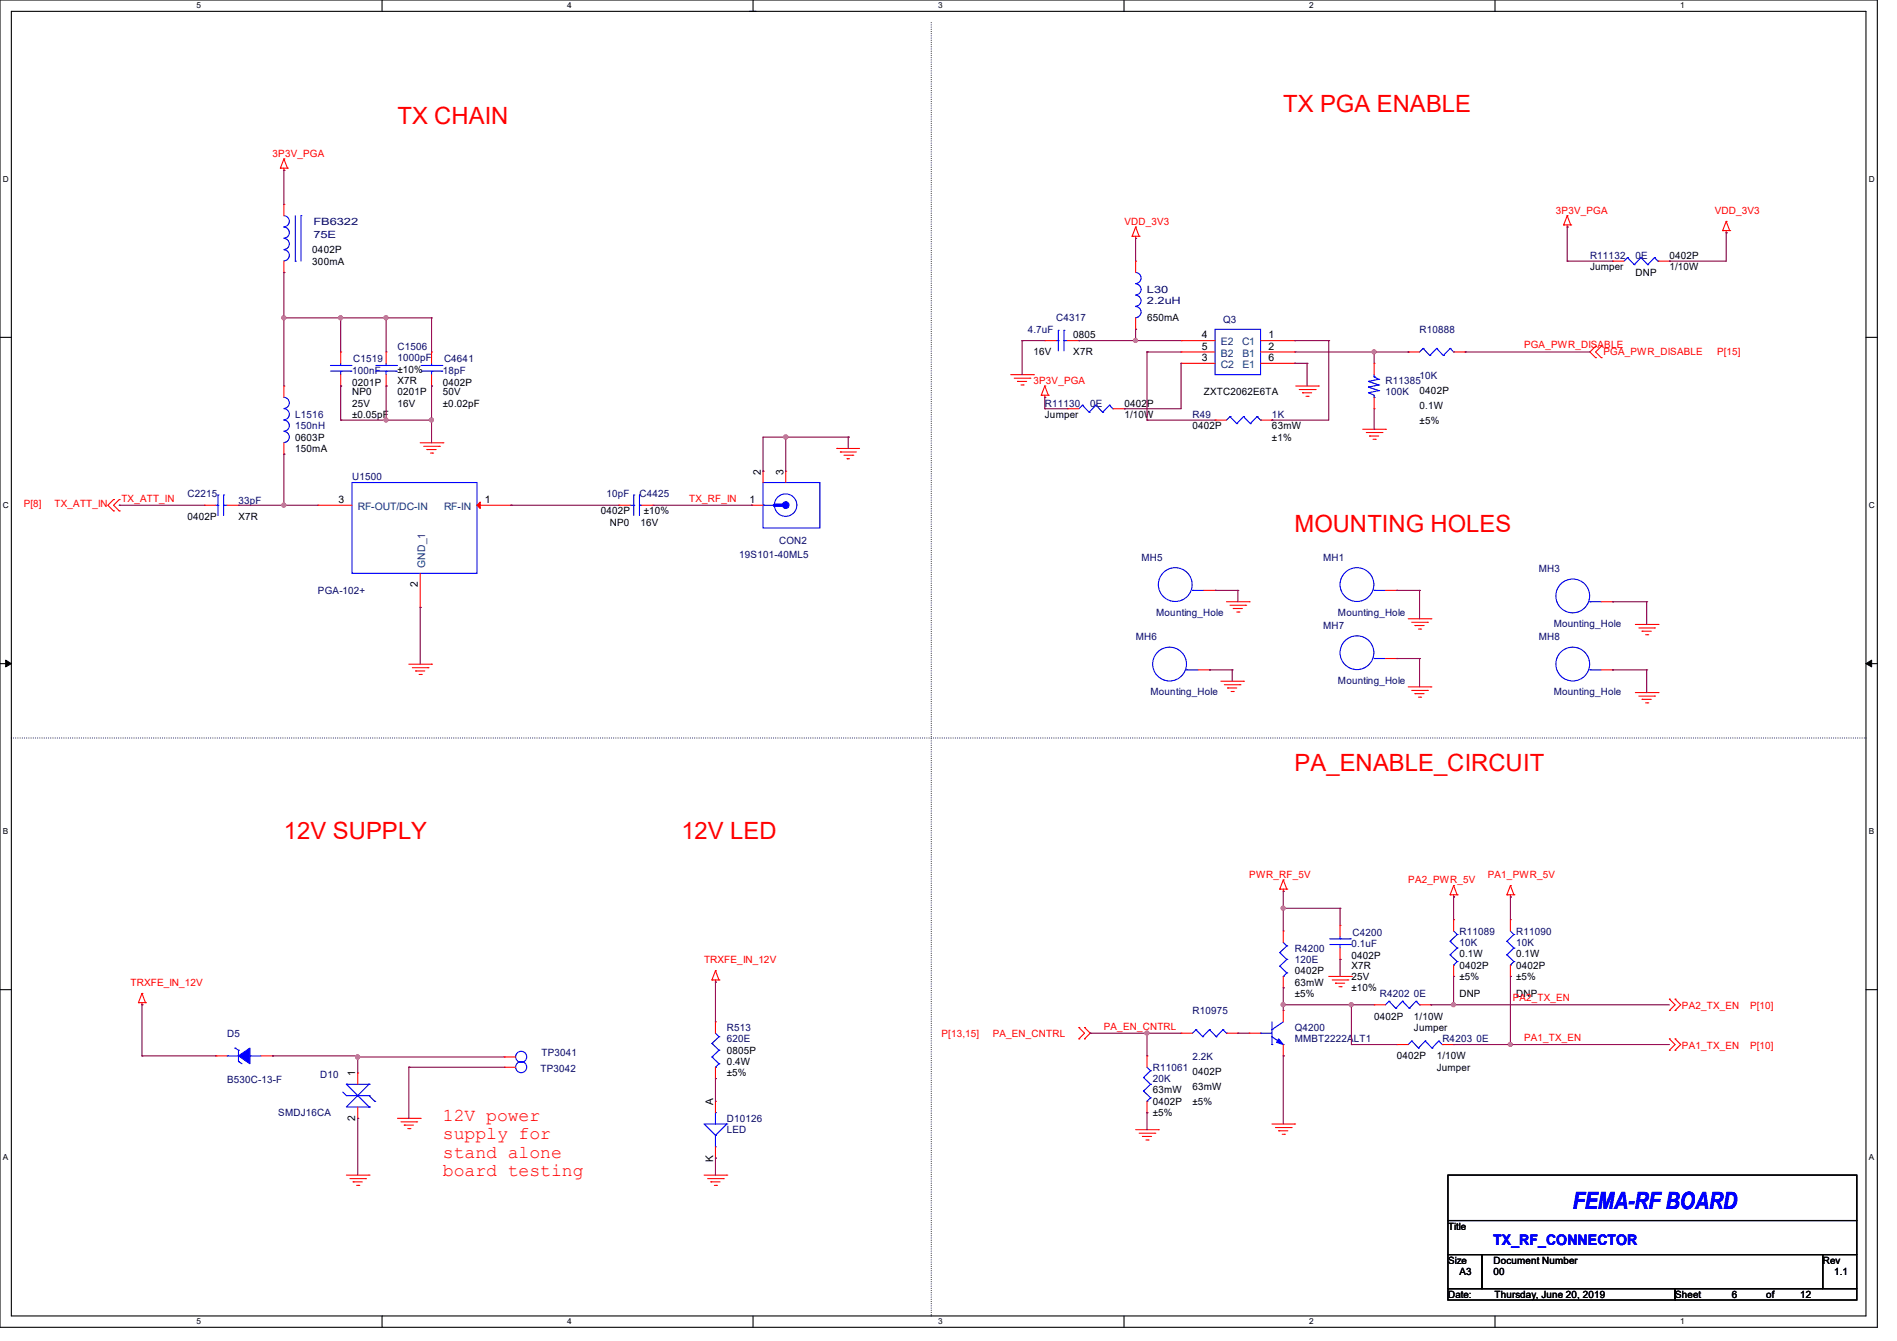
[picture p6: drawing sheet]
<svg xmlns="http://www.w3.org/2000/svg" width="297mm" height="210mm" viewBox="0 0 297 210" stroke-linecap="round" stroke-linejoin="round" font-family="sans-serif">
<path d="M0 0h293.9v207.9h-293.9zM1.8 1.8h290.3v204.3h-290.3z" fill="none" stroke="#000" stroke-width=".17"/>
<g fill="#fff">
<path d="M30.8 .2h.7v1.4h-.7z"/>
<path d="M30.8 206.2h.7v1.4h-.7z"/>
</g>
<path d="M59.8 0v1.8M59.8 206.1v1.8" fill="none" stroke="#000" stroke-width=".17"/>
<g fill="#fff">
<path d="M88.8 .2h.7v1.4h-.7z"/>
<path d="M88.8 206.2h.7v1.4h-.7z"/>
</g>
<path d="M117.9 0v1.8M117.9 206.1v1.8" fill="none" stroke="#000" stroke-width=".17"/>
<g fill="#fff">
<path d="M146.9 .2h.7v1.4h-.7z"/>
<path d="M146.9 206.2h.7v1.4h-.7z"/>
</g>
<path d="M176 0v1.8M176 206.1v1.8" fill="none" stroke="#000" stroke-width=".17"/>
<g fill="#fff">
<path d="M205 .2h.7v1.4h-.7z"/>
<path d="M205 206.2h.7v1.4h-.7z"/>
</g>
<path d="M234.1 0v1.8M234.1 206.1v1.8" fill="none" stroke="#000" stroke-width=".17"/>
<g fill="#fff">
<path d="M263.1 .2h.6v1.4h-.6z"/>
<path d="M263.1 206.2h.6v1.4h-.6z"/>
<path d="M.5 27.3h.9v1.4h-.9z"/>
<path d="M292.6 27.3h.9v1.4h-.9z"/>
<path d="M.5 78.4h.9v1.4h-.9z"/>
<path d="M292.6 78.4h.9v1.4h-.9z"/>
</g>
<path d="M0 52.8h1.8M292.1 52.8h1.8" fill="none" stroke="#000" stroke-width=".17"/>
<g fill="#fff">
<path d="M.5 129.5h.8v1.4h-.8z"/>
<path d="M292.6 129.5h.8v1.4h-.8z"/>
</g>
<path d="M0 103.9h1.8M292.1 103.9h1.8" fill="none" stroke="#000" stroke-width=".17"/>
<path d="M.9 103.4l.9 .5-.9 .5zM292.1 103.9l.9-.5v1z" fill="#000" stroke="#000" stroke-width=".16"/>
<g fill="#fff">
<path d="M.5 180.5h.8v1.4h-.8z"/>
<path d="M292.6 180.5h.8v1.4h-.8z"/>
</g>
<path d="M117.3 1.8h.9M118.2 1.8h.1M0 155h1.8M292.1 155h1.8M226.7 184h64v7.1h-64zM226.7 191.1h64v5.4h-64zM226.7 196.5h5.3v5.3h-5.3zM232 196.5h53.4v5.3h-53.4zM285.4 196.5h5.3v5.3h-5.3zM226.7 201.8h35.6v1.8h-35.6zM262.3 201.8h28.4v1.8h-28.4z" fill="none" stroke="#000" stroke-width=".17"/>
<path d="M145.8 3.6v202.5M1.8 115.6h290.3M292.1 115.6h.1M145.8 206.1h.1" fill="none" stroke="#000" stroke-width=".17" stroke-dasharray="0 .3"/>
<g fill="none" stroke="#f00" stroke-width=".17">
<path d="M43.9 26.3h.1M43.9 26.3h1.1M44.4 26.7h.1M44.4 24.9h.1M44.4 32h.1M44.4 26.3v.4M44.4 32v1.8M44.4 24.9l-.5 1.4M44.4 24.9l.6 1.4M45 26.3h.1M177.2 37h.1M177.2 37h1.2"/>
<path d="M177.8 37.3h.1M177.8 35.6h.1M177.8 37v.3M177.8 35.6l-.6 1.4M177.8 35.6l.6 1.4M178.4 37h.1M244.8 35.2h.1M244.8 35.2h1.1M245.4 35.6h.1M245.4 33.8h.1M245.4 35.2v.4M245.4 33.8l-.6 1.4"/>
<path d="M245.4 33.8l.5 1.4M245.9 35.2h.1M269.7 36.1h.1M269.7 36.1h1.1M270.3 36.4h.1M270.3 34.7h.1M270.3 36.1v.3M270.3 34.7l-.6 1.4M270.3 34.7l.5 1.4M270.8 36.1h.1M44.4 42.7h.1M44.4 40.9v1.8"/>
<path d="M53.3 55.1h.1M53.3 55.1v1.8M53.3 58.7v1.8M60.5 55.1h.1M60.5 55.1v1.8M60.5 58.7v1.8M67.6 55.1h.1M67.6 55.1v1.8M67.6 58.7v1.8M158.2 58.7h3.6M158.8 59.2h2.4M159.3 59.7h.1"/>
<path d="M159.3 59.7h1.4M161.2 59.2h.1M161.8 58.7h.1M163.6 53.3h.1M163.6 53.3h1.8M167.1 53.3h1.8M168.9 53.3h.1M177.8 40.9h.1M177.8 51.6h.1M177.8 40.9v1.8M177.8 49.8v1.8M184.9 53.3h.1"/>
<path d="M184.9 55.1h.1M184.9 56.9h.1M184.9 53.3h5.3M184.9 55.1h5.3M184.9 56.9h5.3M197.4 53.3h5.3M197.4 55.1h5.3M197.4 56.9h5.3M202.7 53.3h.1M202.7 55.1h.1M202.7 56.9h.1M215.1 56.9h.1"/>
<path d="M215.1 56.9v1.8M249.8 54.2h.1M249.8 56h.1M249.8 54.2l-.9 .9 .9 .9M250.7 56h.1M250.7 54.2h.1M250.7 54.2l-.9 .9 .9 .9M252.5 40.9h.1M252.5 40.9h1.8M259.6 40.9h1.8M261.4 40.9h.1M17.8 78.2h.1"/>
<path d="M17.8 78.2l-.9 .9 .9 .9M18.7 78.2h.1M18.7 78.2l-.9 .9 .9 .9M32 79.1h.1M32 79.1h1.8M35.6 79.1h1.7M37.3 79.1h.1M44.4 60.5h.1M44.4 71.1h.1M44.4 60.5v1.7M44.4 69.3v1.8M49.8 79.1h.1"/>
<path d="M49.8 79.1h5.3M53.3 60.5h.1M60.5 60.5h.1M65.8 69.3h3.5M66.3 69.9h2.5M66.8 70.4h.1M66.8 70.4h1.5M67.4 71h.3M67.6 60.5h.1M67.7 71h.1M68.8 69.9h.1M69.3 69.3h.1"/>
<path d="M74.7 79.1h5.3M80 79.1h.1M96.9 79.1h.1M96.9 79.1h1.8M100.5 79.1h1.7M102.2 79.1h.1M131 70.2h.1M131 70.2h3.6M131.6 70.8h.1M131.6 70.8h2.5M132.1 71.3h1.4M132.6 71.8h.1"/>
<path d="M132.6 71.8h.4M133.5 71.3h.1M159.9 60.3h.3M160.2 60.3h.1M163 61.9h.1M163 61.9h1.1M163.6 62.2h.1M163.6 60.5h.1M163.6 61.9v.3M163.6 60.5l-.6 1.4M163.6 60.5l.5 1.4M164.1 61.9h.1"/>
<path d="M167.1 64h.1M167.1 64h1.8M174.2 64h1.8M176 64h.1M190.2 65.8h.1M190.2 65.8h1.8M197.4 65.8h1.7M199.1 65.8h.1M202.9 60.5h3.5M203.4 61h2.5M203.9 61.5h.1M203.9 61.5h1.5"/>
<path d="M204.5 62.1h.3M204.8 62.1h.1M205.9 61h.1M206.4 60.5h.1M213.4 67.2h3.5M213.9 67.7h2.5M214.4 68.3h.1M214.4 68.3h1.5M215 68.8h.3M215.1 64h.1M215.1 62.2v1.8M215.3 68.8h.1"/>
<path d="M216.4 67.7h.1M216.9 67.2h.1M17.8 80h.1M18.7 80h.1M65.8 95.1h.1M65.8 89.8v5.3M192 94.2h3.6M192.6 94.8h2.4M193.1 95.3h.1M193.1 95.3h1.4M193.6 95.8h.4M194 95.8h.1"/>
<path d="M195 94.8h.1M195.6 94.2h.1M216.9 92.5h1.8M218.7 92.5h.1M220.5 96.9h3.5M221 97.5h2.5M221.5 98h.1M221.5 98h1.5M222.1 98.5h.3M222.4 98.5h.1M223.5 97.5h.1M224 96.9h.1"/>
<path d="M250.7 94.2h1.8M252.5 94.2h.1M256 97.8h3.6M256.6 98.3h2.4M257.1 98.8h.1M257.1 98.8h1.4M257.6 99.4h.4M258 99.4h.1M259 98.3h.1M259.6 97.8h.1M64 104h3.6M64.6 104.6h2.4"/>
<path d="M65.1 105.1h.1M65.1 105.1h1.4M65.6 105.6h.4M66 105.6h.1M67 104.6h.1M67.6 104h.1M187.6 104.9h1.8M189.4 104.9h.1M191.1 106.7h3.6M191.7 107.2h2.4M192.2 107.7h.1M192.2 107.7h1.4"/>
<path d="M192.7 108.3h.4M193.1 108.3h.1M194.1 107.2h.1M194.7 106.7h.1M216.9 103.1h1.8M218.7 103.1h.1M220.5 107.6h3.5M221 108.1h2.5M221.5 108.6h.1M221.5 108.6h1.5M222.1 109.2h.3M222.4 109.2h.1"/>
<path d="M223.5 108.1h.1M224 107.6h.1M250.7 104.9h1.8M252.5 104.9h.1M256 108.5h3.6M256.6 109h2.4M257.1 109.5h.1M257.1 109.5h1.4M257.6 110.1h.4M258 110.1h.1M259 109h.1M259.6 108.5h.1"/>
<path d="M200.4 139.2h.1M200.4 139.2h1.1M200.9 139.6h.1M200.9 137.8h.1M200.9 139.2v.4M200.9 137.8l-.5 1.4M200.9 137.8l.6 1.4M201.5 139.2h.1M227.6 138.7h.1M227.6 138.7l-.6 1.4M227.6 138.7l.5 1.4M236.5 138.7h.1"/>
<path d="M236.5 138.7l-.6 1.4M236.5 138.7l.5 1.4M21.7 157h.1M21.7 157h1.1M22.2 157.4h.1M22.2 155.6h.1M22.2 157v.4M22.2 155.6l-.5 1.4M22.2 155.6l.6 1.4M22.8 157h.1M111.5 153.5h.1M111.5 153.5h1.1"/>
<path d="M112 153.8h.1M112 152h.1M112 153.5v.3M112 152l-.5 1.5M112 152l.6 1.5M112.6 153.5h.1M200.9 145.8h.1M200.9 154.7h.1M200.9 158.2h.1M200.9 145.8v1.8M200.9 152.9v1.8M200.9 158.2v1.8"/>
<path d="M208 152.9h3.6M208.6 153.5h2.4M209.1 154h.1M209.1 154h1.4M209.6 154.5h.4M209.8 144.9h.1M209.8 150.2h.1M209.8 144.9v1.8M209.8 148.5v1.7M210 154.5h.1M211 153.5h.1M211.6 152.9h.1"/>
<path d="M215.1 157.4h.1M215.1 157.4h1.8M222.2 157.4h1.8M224 157.4h.1M227 140.1h.1M227 140.1h1.1M227.6 140.5h.1M227.6 144h.1M227.6 152.9h.1M227.6 140.1v.4M227.6 144v1.8M227.6 151.1v1.8"/>
<path d="M228.1 140.1h.1M235.9 140.1h.1M235.9 140.1h1.1M236.5 140.5h.1M236.5 144h.1M236.5 152.9h.1M236.5 140.1v.4M236.5 144v1.8M236.5 151.1v1.8M237 140.1h.1M261.4 156.5h.1M261.4 158.2h.1"/>
<path d="M261.4 156.5l.9 .9-.9 .8M262.3 156.5h.1M262.3 158.2h.1M262.3 156.5l.8 .9-.8 .8M33.8 165.4h.1M33.8 165.4h1.8M40.9 165.4h1.8M42.7 165.4h.1M56 168h.1M56 175.1h.1M56 168v1.8M56 173.4v1.7"/>
<path d="M62.2 175.1h3.6M62.8 175.7h2.4M63.3 176.2h.1M63.3 176.2h1.4M63.8 176.7h.4M64.2 176.7h.1M65.2 175.7h.1M65.8 175.1h.1M79 167.1h.1M79 165.5h.1M79 167.1h1.7M79 165.5h1.7"/>
<path d="M112 160h.1M112 168.9h.1M112 172.5h.1M112 160v1.8M112 167.1v1.8M112 172.5v1.7M112 179.6v1.8M168.9 162.7h.1M168.9 160.9h.1M168.9 160.9l.9 .9-.9 .9M169.8 160.9h.1M169.8 162.7h.1"/>
<path d="M169.8 160.9l.9 .9-.9 .9M177.8 176.9h3.6M178.4 177.5h2.4M178.9 178h.1M178.9 178h1.4M179.4 178.5h.3M179.6 165.4h.1M179.6 174.2h.1M179.6 165.4v1.7M179.6 172.5v1.7M179.7 178.5h.1M180.8 177.5h.1"/>
<path d="M181.4 176.9h.1M184.9 161.8h.1M184.9 161.8h1.8M192 161.8h1.8M193.8 161.8h.1M195.6 161.8h.1M195.6 161.8h1.8M199.1 176h3.6M199.7 176.6h2.4M200.2 177.1h.1M200.2 177.1h1.4M200.7 177.6h.4"/>
<path d="M200.9 165.4h.1M200.9 163.6v1.8M201.1 177.6h.1M202.1 176.6h.1M202.7 176h.1M218.7 163.6h.1M218.7 163.6h1.8M225.8 163.6h1.8M227.6 163.6h.1M261.4 162.7h.1M261.4 164.5h.1M261.4 162.7l.9 .9-.9 .9"/>
<path d="M262.3 162.7h.1M262.3 164.5h.1M262.3 162.7l.8 .9-.8 .9M54.2 184h3.6M54.8 184.6h2.4M55.3 185.1h.1M55.3 185.1h1.4M55.8 185.6h.4M56.2 185.6h.1M57.2 184.6h.1M57.8 184h.1M110.2 184h3.6"/>
<path d="M110.8 184.6h2.4M111.3 185.1h.1M111.3 185.1h1.4M111.8 185.6h.4M112 181.4h.1M112.2 185.6h.1M113.2 184.6h.1M113.8 184h.1"/>
</g>
<g fill="none" stroke="#00f" stroke-width=".17">
<path d="M44.4 33.8a.87 .87 0 0 1 .9 .8 .87 .87 0 0 1-.9 .9M44.4 35.6a.87 .87 0 0 1 .9 .8 .87 .87 0 0 1-.9 .9M44.4 37.3a.87 .87 0 0 1 .9 .9 .87 .87 0 0 1-.9 .9M44.4 39.1a.87 .87 0 0 1 .9 .9 .87 .87 0 0 1-.9 .9M46.2 33.8v7.1M47.1 33.8h.1M47.1 33.8v7.1M46.2 40.9h.1M51.7 58.1h3.2M51.7 57.2h3.2M53.3 57.2h.1M53.3 58.1h.1"/>
<path d="M53.3 56.9v.3M53.3 58.1v.6M54.9 58.1h.1M54.9 57.2h.1M58.8 58.1h3.3M58.8 57.2h3.3M60.5 57.2h.1M60.5 58.1h.1M60.5 56.9v.3M60.5 58.1v.6M62.1 58.1h.1M62.1 57.2h.1"/>
<path d="M66 58.1h3.2M66 57.2h3.2M67.6 57.2h.1M67.6 58.1h.1M67.6 56.9v.3M67.6 58.1v.6M69.2 58.1h.1M69.2 57.2h.1M165.4 53.3h.3M165.7 53.3h.1M165.7 51.7h.1M165.7 51.7v3.2"/>
<path d="M166.6 51.7h.1M166.6 53.3h.1M166.6 53.3h.5M166.6 51.7v3.2M177.8 42.7a.87 .87 0 0 1 .8 .8 .87 .87 0 0 1-.8 .9M177.8 44.4a.87 .87 0 0 1 .8 .9 .87 .87 0 0 1-.8 .9M177.8 46.2a.87 .87 0 0 1 .8 .9 .87 .87 0 0 1-.8 .9M177.8 48a.87 .87 0 0 1 .8 .9 .87 .87 0 0 1-.8 .8M190.2 51.6h7.2v7.1h-7.2zM214.2 59.7h.1M214.2 59.7l1.7 .6M215.1 59h.1"/>
<path d="M215.1 59l.8 .4M215.1 58.7v.3M215.9 59.4h.1M215.9 59.4l-1.7 .3M254.8 40.3h.1M254.8 40.3l1.1 1.1M254.8 40.3l-.5 .6M255.9 41.4h.1M256.9 40.3h.1M256.9 40.3l1.1 1.1M256.9 40.3l-1 1.1M258 41.4h.1"/>
<path d="M259 40.3h.1M259 40.3l.6 .6M259 40.3l-1 1.1M259.6 40.9h.1M33.8 79.1h.3M34.1 79.1h.1M34.1 77.5h.1M34.1 77.5v3.2M35 77.5h.1M35 79.1h.1M35 79.1h.6M35 77.5v3.2"/>
<path d="M44.4 62.2a.87 .87 0 0 1 .9 .9 .87 .87 0 0 1-.9 .9M44.4 64a.87 .87 0 0 1 .9 .9 .87 .87 0 0 1-.9 .8M44.4 65.8a.87 .87 0 0 1 .9 .9 .87 .87 0 0 1-.9 .8M44.4 67.6a.87 .87 0 0 1 .9 .8 .87 .87 0 0 1-.9 .9M55.1 75.6h19.6v14.2h-19.6zM98.7 79.1h.5M99.2 77.5h.1M99.2 79.1h.1M99.2 77.5v3.2M100.1 79.1h.1M100.1 77.5h.1M100.1 79.1h.4"/>
<path d="M100.1 77.5v3.2M169.5 63.5h.1M169.5 63.5l1 1.1M169.5 63.5l-.6 .5M170.5 64.6h.1M171.6 63.5h.1M171.6 63.5l1 1.1M171.6 63.5l-1.1 1.1M172.6 64.6h.1M173.7 63.5h.1M173.7 63.5l.5 .5M173.7 63.5l-1.1 1.1"/>
<path d="M174.2 64h.1M192.6 65.2h.1M192.6 65.2l1 1.1M192.6 65.2l-.6 .6M193.6 66.3h.1M194.7 65.2h.1M194.7 65.2l1 1.1M194.7 65.2l-1.1 1.1M195.7 66.3h.1M196.8 65.2h.1M196.8 65.2l.6 .6M196.8 65.2l-1.1 1.1"/>
<path d="M197.4 65.8h.1M214.2 61.5h.1M214.2 60.6h.1M214.2 61.5l.9 .4v.3M214.2 60.6l1.7 .6M215.1 62.2h.1M215.9 61.2h.1M215.9 60.3h.1M215.9 61.2l-1.7 .3M215.9 60.3l-1.7 .3M215.1 92.5h.1M215.1 92.5h1.8"/>
<path d="M248.9 94.2h.1M248.9 94.2h1.8M185.8 104.9h.1M185.8 104.9h1.8M215.1 103.1h.1M215.1 103.1h1.8M248.9 104.9h.1M248.9 104.9h1.8M200.4 151.3h.1M200.4 149.2h.1M200.4 151.3l1.1 1.1M200.4 149.2l1.1 1"/>
<path d="M200.9 152.9h.1M200.9 147.6l.6 .5M201.5 152.4h.1M201.5 150.2h.1M201.5 148.1h.1M201.5 152.4l-.6 .5M201.5 150.2l-1.1 1.1M201.5 148.1l-1.1 1.1M208.2 147.9h3.2M208.2 147h3.2M209.8 147h.1M209.8 147.9h.1"/>
<path d="M209.8 146.7v.3M209.8 147.9v.6M211.4 147.9h.1M211.4 147h.1M217.5 156.8h.1M217.5 156.8l1 1.1M217.5 156.8l-.6 .6M218.5 157.9h.1M219.6 156.8h.1M219.6 156.8l1 1.1M219.6 156.8l-1.1 1.1M220.6 157.9h.1"/>
<path d="M221.7 156.8h.1M221.7 156.8l.5 .6M221.7 156.8l-1.1 1.1M222.2 157.4h.1M227 149.5h.1M227 147.4h.1M227 149.5l1.1 1.1M227 147.4l1.1 1.1M227.6 151.1h.1M227.6 145.8l.5 .5M228.1 150.6h.1M228.1 148.5h.1"/>
<path d="M228.1 146.3h.1M228.1 150.6l-.5 .5M228.1 148.5l-1.1 1M228.1 146.3l-1.1 1.1M235.9 149.5h.1M235.9 147.4h.1M235.9 149.5l1.1 1.1M235.9 147.4l1.1 1.1M236.5 151.1h.1M236.5 145.8l.5 .5M237 150.6h.1M237 148.5h.1"/>
<path d="M237 146.3h.1M237 150.6l-.5 .5M237 148.5l-1.1 1M237 146.3l-1.1 1.1M35.6 165.4h.1M35.6 165.4h1.7M36.8 164.1h.1M36.8 164.1l.5 .4M37.3 166.2h.1M37.3 164.5h.1M37.3 166.2l.6 .4M37.3 164.5v1.7"/>
<path d="M39.1 165.4h.1M39.1 165.4h1.8M53.7 171l.5 .6M54.2 169.8h.1M54.2 171.6h.1M54.2 169.8l3.6 3.6M54.2 169.8h3.6M54.2 171.6h3.6M54.4 173.4h3.4M56 171.6h.1M57.8 169.8h.1M57.8 171.6h.1"/>
<path d="M57.8 173.4h.1M57.8 169.8l-3.6 3.6M57.8 171.6l.9 .9M58.7 172.5h.1M111.5 165.5h.1M111.5 163.4h.1M111.5 165.5l1.1 1.1M111.5 163.4l1.1 1.1M112 167.1h.1M112 179.6h.1M112 174.2h.1M112 177.8h.1"/>
<path d="M112 161.8l.6 .5M112 174.2v1.8M112 177.8v1.8M112.6 166.6h.1M112.6 164.5h.1M112.6 162.3h.1M112.6 166.6l-.6 .5M112.6 164.5l-1.1 1M112.6 162.3l-1.1 1.1M113.8 176h.1M113.8 176h-3.6l1.8 1.8M113.8 176l-1.8 1.8"/>
<path d="M179 170.9h.1M179 168.7h.1M179 170.9l1.1 1M179 168.7l1.1 1.1M179.6 172.5h.1M179.6 167.1l.5 .6M180.1 171.9h.1M180.1 169.8h.1M180.1 167.7h.1M180.1 171.9l-.5 .6M180.1 169.8l-1.1 1.1M180.1 167.7l-1.1 1"/>
<path d="M187.2 161.2h.1M187.2 161.2l1.1 1.1M187.2 161.2l-.5 .6M188.3 162.3h.1M189.4 161.2h.1M189.4 161.2l1 1.1M189.4 161.2l-1.1 1.1M190.4 162.3h.1M191.5 161.2h.1M191.5 161.2l.5 .6M191.5 161.2l-1.1 1.1M192 161.8h.1"/>
<path d="M197.4 161.8h.1M197.4 161.8h1.7M199.1 161.2h.1M199.1 163.6h.1M199.1 162.3l1.8 1.3M199.1 160v3.6M200.9 163.6h.1M200.9 160l-1.8 1.2M221 163h.1M221 163l1.1 1.1M221 163l-.5 .6M222.1 164.1h.1"/>
<path d="M223.1 163h.1M223.1 163l1.1 1.1M223.1 163l-1 1.1M224.2 164.1h.1M225.3 163h.1M225.3 163l.5 .6M225.3 163l-1.1 1.1M225.8 163.6h.1"/>
<circle cx="123" cy="79.1" r="1.76"/>
<circle cx="212.4" cy="91.5" r="2.65"/>
<circle cx="246.2" cy="93.3" r="2.65"/>
<circle cx="183.1" cy="104" r="2.65"/>
<circle cx="212.4" cy="102.2" r="2.65"/>
<circle cx="246.2" cy="104" r="2.65"/>
<circle cx="81.6" cy="165.5" r=".87"/>
<circle cx="81.6" cy="167.1" r=".87"/>
</g>
<path d="M75.2 78.6v1l-.5-.5z" fill="#f00" stroke="#f00" stroke-width=".17"/>
<g fill="#00f" stroke="#00f" stroke-width=".17">
<path d="M200.2 162.7l.7 .9-1-.4z"/>
<path d="M37.3 165.4l1.8-1.3v2.5z" fill-rule="evenodd"/>
</g>
<path d="M121.2 79.1h1.8" fill="none" stroke="#00f" stroke-width=".51"/>
<circle cx="121.2" cy="79.1" r=".25" fill="#00f"/>
<g fill="none" stroke="#00f" stroke-width=".17">
<path d="M222.8 54.6h.1M222.8 54.6l1.1 1.1M222.8 54.6l-.6 .5M223.9 55.7h.1M224.9 54.6h.1M224.9 54.6l1.1 1.1M224.9 54.6l-1 1.1M226 55.7h.1M227 54.6h.1M227 54.6l.6 .5M227 54.6l-1 1.1M227.6 55.1h.1"/>
<path d="M119.5 75.6h8.9v7.1h-8.9zM119.5 79.1h.1M119.5 79.1h1.7M186.7 92.5h.1M186.7 92.5h1.8"/>
<circle cx="184" cy="91.5" r="2.65"/>
</g>
<circle cx="123" cy="79.1" r=".52" fill="#00f" stroke="#00f" stroke-width=".17"/>
<path d="M220.5 55.1h.1M220.5 55.1h1.7M227.6 55.1h1.8M229.4 55.1h.1M117.7 79.1h.1M117.7 79.1h1.8M119.5 73.8h.1M119.5 73.8v1.8M123 73.8h.1M123 73.8v1.8M188.5 92.5h1.7M190.2 92.5h.1" fill="none" stroke="#f00" stroke-width=".17"/>
<g fill="none" stroke="#800040" stroke-width=".17">
<path d="M44.4 26.7h.1M44.4 26.7v5.3M177.8 37.3h.1M177.8 37.3v3.6M245.4 35.6h.1M245.4 35.6v5.3M270.3 36.4h.1M270.3 36.4v4.5h-8.9M44.4 49.8h.1M44.4 42.7h.1M44.4 49.8h23.2M44.4 42.7v17.8"/>
<path d="M53.3 49.8h.1M53.3 49.8v5.3M60.5 49.8h.1M60.5 49.8v5.3M67.6 49.8h.1M67.6 49.8v5.3M160 53.3h.1M160 53.3h3.6M160 53.3v5.4M168.9 53.3h.1M168.9 53.3h16M177.8 51.6h.1"/>
<path d="M177.8 53.3h.1M177.8 51.6v1.7M179.6 55.1h.1M179.6 55.1h5.3M179.6 55.1v10.7M184.9 56.9h.1M184.9 56.9v7.1h-8.9M202.7 53.3h.1M202.7 56.9h.1M202.7 53.3h5.3M202.7 55.1h17.8M202.7 56.9h1.9"/>
<path d="M204.6 56.9h.1M204.6 56.9v3.6M208 53.3h.1M208 53.3v12.5h-8.9M215.1 55.1h.1M215.1 55.1v1.8M220.5 55.1h.1M229.4 55.1h.1M229.4 55.1h19.5M245.4 40.9h.1M245.4 40.9h7.1M261.4 40.9h.1"/>
<path d="M18.7 79.1h.1M18.7 79.1h13.3M37.3 79.1h12.5M44.4 71.1h.1M44.4 79.1h.1M44.4 71.1v8M53.3 60.5h.1M53.3 65.8h.1M53.3 60.5v5.3M53.3 65.8h14.3M60.5 60.5h.1M60.5 65.8h.1"/>
<path d="M60.5 60.5v5.3M67.6 65.8h.1M67.6 60.5h.1M67.6 60.5v8.8M80 79.1h.1M80 79.1h16.9M102.2 79.1h15.5M117.7 79.1h.1M119.5 73.8h.1M123 68.5h.1M123 68.5v5.3M132.8 68.5h.1"/>
<path d="M132.8 68.5v1.7M132.8 68.5h-13.3v5.3M163.6 64h.1M163.6 62.2h.1M163.6 64h3.5M163.6 62.2v1.8M176 64h.1M179.6 65.8h.1M179.6 65.8h10.6M199.1 65.8h.1M215.1 67.2h.1M215.1 64v3.2"/>
<path d="M65.8 95.1h.1M65.8 95.1v8.9M190.2 92.5h.1M190.2 92.5h3.6M193.8 92.5h.1M193.8 92.5v1.7M218.7 92.5h.1M218.7 92.5h3.5M222.2 92.5h.1M222.2 92.5v4.4M252.5 94.2h.1M252.5 94.2h5.3"/>
<path d="M257.8 94.2h.1M257.8 94.2v3.6M189.4 104.9h.1M189.4 104.9h3.5M192.9 104.9h.1M192.9 104.9v1.8M218.7 103.1h.1M218.7 103.1h3.5M222.2 103.1h.1M222.2 103.1v4.5M252.5 104.9h.1M252.5 104.9h5.3"/>
<path d="M257.8 104.9h.1M257.8 104.9v3.6M200.9 139.6h.1M200.9 139.6v6.2M22.2 157.4h.1M22.2 157.4v8M112 153.8h.1M112 153.8v6.2M200.9 142.2h.1M200.9 154.7h.1M200.9 157.4h.1M200.9 154.7v3.5"/>
<path d="M200.9 142.2h8.9M200.9 157.4h14.2M209.8 142.2h.1M209.8 150.2h.1M209.8 142.2v2.7M209.8 150.2v2.7M211.6 157.4h.1M211.6 157.4v6.2M224 157.4h.1M224 157.4h37.4M227.6 140.5h.1M227.6 152.9h.1"/>
<path d="M227.6 157.4h.1M227.6 140.5v3.5M227.6 152.9v4.5M236.5 140.5h.1M236.5 152.9h.1M236.5 140.5v3.5M236.5 152.9v10.7M22.2 165.4h.1M22.2 165.4h11.6M42.7 165.4h.1M42.7 165.4h13.3M56 175.1h.1"/>
<path d="M56 165.5h.1M56 165.4h.1M56 165.4v2.6M56 175.1v8.9M56 165.5h23M64 167.1h.1M64 167.1h15M64 167.1v8M112 168.9h.1M112 168.9v3.6M170.7 161.8h.1M170.7 161.8h14.2"/>
<path d="M179.6 161.8h.1M179.6 174.2h.1M179.6 161.8v3.6M179.6 174.2v2.7M193.8 161.8h.1M193.8 161.8h1.8M200.9 165.4h.1M200.9 165.4v10.6M211.6 163.6h.1M211.6 163.6h7.1M227.6 163.6h.1M227.6 163.6h33.8"/>
<path d="M236.5 163.6h.1M112 181.4h.1M112 181.4v2.6"/>
</g>
<g fill="#f0f" stroke="#f0f" stroke-width=".17">
<circle cx="53.3" cy="49.8" r=".32"/>
<circle cx="44.4" cy="49.8" r=".32"/>
<circle cx="60.4" cy="49.8" r=".32"/>
<circle cx="60.4" cy="65.8" r=".32"/>
<circle cx="67.5" cy="65.8" r=".32"/>
<circle cx="177.8" cy="53.3" r=".32"/>
<circle cx="215.1" cy="55.1" r=".32"/>
<circle cx="123" cy="68.4" r=".33"/>
<circle cx="56" cy="165.5" r=".33"/>
<circle cx="44.4" cy="79.1" r=".32"/>
<circle cx="200.9" cy="142.2" r=".32"/>
<circle cx="236.5" cy="163.6" r=".32"/>
<circle cx="200.9" cy="157.3" r=".32"/>
<circle cx="211.6" cy="157.3" r=".32"/>
<circle cx="227.6" cy="157.3" r=".32"/>
<circle cx="179.6" cy="161.8" r=".32"/>
</g>
<g font-size="3.7" fill="#f00">
<text x="200.9" y="17.6">TX PGA ENABLE</text>
<text x="62.2" y="19.3">TX CHAIN</text>
<text x="202.7" y="83.4">MOUNTING HOLES</text>
<text x="202.7" y="120.7">PA_ENABLE_CIRCUIT</text>
<text x="44.5" y="131.4">12V SUPPLY</text>
<text x="106.7" y="131.4">12V LED</text>
</g>
<text font-size="3.7" fill="#00f" x="246.2" y="189.3">FEMA-RF BOARD</text>
<g font-size="2.8" fill="#f00">
<text x="69.3" y="175.6">12V power</text>
<text x="69.3" y="178.4">supply for</text>
<text x="69.3" y="181.3">stand alone</text>
<text x="69.3" y="184.1">board testing</text>
</g>
<text font-size="2.3" fill="#00f" x="233.8" y="195">TX_RF_CONNECTOR</text>
<g font-size="1.6" fill="#f00">
<text x="42.7" y="24.6">3P3V_PGA</text>
<text x="176" y="35.2">VDD_3V3</text>
<text x="243.6" y="33.4">3P3V_PGA</text>
<text x="268.5" y="33.4">VDD_3V3</text>
<text x="238.6" y="54.6">PGA_PWR_DISABLE</text>
<text x="251.1" y="55.7">PGA_PWR_DISABLE</text>
<text x="268.8" y="55.7">P[15]</text>
<text x="161.8" y="60.1">3P3V_PGA</text>
<text x="3.7" y="79.3">P[8]</text>
<text x="8.6" y="79.3">TX_ATT_IN</text>
<text x="19" y="78.6">TX_ATT_IN</text>
<text x="107.9" y="78.6">TX_RF_IN</text>
<text x="195.6" y="137.5">PWR_RF_5V</text>
<text x="232.9" y="137.5">PA1_PWR_5V</text>
<text x="220.5" y="138.3">PA2_PWR_5V</text>
<text x="20.4" y="154.3">TRXFE_IN_12V</text>
<text x="110.2" y="150.8">TRXFE_IN_12V</text>
<text x="172.8" y="161.2">PA_EN_CNTRL</text>
<text x="236.8" y="156.8">PA2_TX_EN</text>
<text x="263.3" y="158.1">PA2_TX_EN</text>
<text x="274" y="158.1">P[10]</text>
<text x="147.4" y="162.3">P[13,15]</text>
<text x="155.4" y="162.3">PA_EN_CNTRL</text>
<text x="238.6" y="163">PA1_TX_EN</text>
<text x="263.3" y="164.3">PA1_TX_EN</text>
<text x="274" y="164.3">P[10]</text>
</g>
<g font-size="1.6" fill="#000080">
<text x="49.1" y="35.2">FB6322</text>
<text x="49.1" y="37.3">75E</text>
<text x="248.9" y="40.6">R11132</text>
<text x="256" y="40.6">0E</text>
<text x="179.6" y="45.9">L30</text>
<text x="179.6" y="47.7">2.2uH</text>
<text x="160.9" y="52.1">4.7uF</text>
<text x="165.4" y="50.3">C4317</text>
<text x="191.5" y="50.5">Q3</text>
<text x="222.3" y="52.1">R10888</text>
<text x="55.1" y="58.5">100nF</text>
<text x="55.3" y="56.7">C1519</text>
<text x="62.2" y="54.8">C1506</text>
<text x="62.2" y="56.6">1000pF</text>
<text x="69.3" y="58.5">18pF</text>
<text x="69.5" y="56.7">C4641</text>
<text x="222.3" y="59.4">10K</text>
<text x="46.2" y="65.4">L1516</text>
<text x="163.6" y="63.7">R11130</text>
<text x="170.7" y="63.7">0E</text>
<text x="186.7" y="65.4">R49</text>
<text x="199.1" y="65.4">1K</text>
<text x="216.9" y="60.1">R11385</text>
<text x="216.9" y="61.9">100K</text>
<text x="46.2" y="67.2">150nH</text>
<text x="29.3" y="77.9">C2215</text>
<text x="55.1" y="75.2">U1500</text>
<text x="95" y="77.9">10pF</text>
<text x="100.1" y="77.9">C4425</text>
<text x="37.3" y="79">33pF</text>
<text x="115.7" y="87.3">19S101-40ML5</text>
<text x="122" y="85.2">CON2</text>
<text x="178.7" y="87.8">MH5</text>
<text x="207.2" y="87.8">MH1</text>
<text x="240.9" y="89.6">MH3</text>
<text x="49.8" y="93">PGA-102+</text>
<text x="177.8" y="100.3">MH6</text>
<text x="181" y="96.4">Mounting_Hole</text>
<text x="207.2" y="98.5">MH7</text>
<text x="209.5" y="96.4">Mounting_Hole</text>
<text x="240.9" y="100.3">MH8</text>
<text x="243.3" y="98.2">Mounting_Hole</text>
<text x="209.5" y="107.1">Mounting_Hole</text>
<text x="180.1" y="108.8">Mounting_Hole</text>
<text x="243.3" y="108.8">Mounting_Hole</text>
<text x="202.7" y="149">R4200</text>
<text x="211.6" y="148.3">0.1uF</text>
<text x="211.8" y="146.5">C4200</text>
<text x="228.5" y="146.3">R11089</text>
<text x="228.5" y="148.1">10K</text>
<text x="237.4" y="146.3">R11090</text>
<text x="237.4" y="148.1">10K</text>
<text x="202.7" y="150.8">120E</text>
<text x="113.8" y="161.5">R513</text>
<text x="186.7" y="158.8">R10975</text>
<text x="202.7" y="161.5">Q4200</text>
<text x="216" y="156.1">R4202</text>
<text x="221.4" y="156.1">0E</text>
<text x="35.6" y="162.3">D5</text>
<text x="84.6" y="167.9">TP3042</text>
<text x="84.8" y="165.4">TP3041</text>
<text x="113.8" y="163.2">620E</text>
<text x="180.5" y="167.7">R11061</text>
<text x="186.7" y="166.1">2.2K</text>
<text x="202.7" y="163.2">MMBT2222ALT1</text>
<text x="225.8" y="163.2">R4203</text>
<text x="231.2" y="163.2">0E</text>
<text x="35.6" y="169.6">B530C-13-F</text>
<text x="50.1" y="168.7">D10</text>
<text x="180.5" y="169.5">20K</text>
<text x="43.6" y="174.8">SMDJ16CA</text>
<text x="113.8" y="175.7">D10126</text>
<text x="113.8" y="177.5">LED</text>
</g>
<g font-size="1.6">
<text x="48.9" y="39.7">0402P</text>
<text x="48.9" y="41.4">300mA</text>
<text x="261.4" y="40.6">0402P</text>
<text x="248.9" y="42.3">Jumper</text>
<text x="256" y="43.2">DNP</text>
<text x="261.4" y="42.3">1/10W</text>
<text x="168" y="53">0805</text>
<text x="179.6" y="50.3">650mA</text>
<text x="188.1" y="53">4</text>
<text x="198.6" y="53">1</text>
<text x="62.2" y="58.3">±10%</text>
<text x="161.8" y="55.7">16V</text>
<text x="168" y="55.7">X7R</text>
<text x="188.1" y="54.7">5</text>
<text x="188.1" y="56.5">3</text>
<text x="198.6" y="54.7">2</text>
<text x="198.6" y="56.5">6</text>
<text x="55.1" y="60.5">0201P</text>
<text x="55.1" y="61.9">NP0</text>
<text x="55.1" y="63.7">25V</text>
<text x="55.1" y="65.4">±0.05pF</text>
<text x="62.2" y="63.7">16V</text>
<text x="62.2" y="61.9">0201P</text>
<text x="62.2" y="60.1">X7R</text>
<text x="69.3" y="60.5">0402P</text>
<text x="69.3" y="61.9">50V</text>
<text x="69.3" y="63.7">±0.02pF</text>
<text x="163.6" y="65.4">Jumper</text>
<text x="176" y="63.7">0402P</text>
<text x="176" y="65.4">1/10W</text>
<text x="188.5" y="61.9">ZXTC2062E6TA</text>
<text x="222.3" y="61.7">0402P</text>
<text x="222.3" y="64">0.1W</text>
<text x="46.2" y="69">0603P</text>
<text x="46.2" y="70.8">150mA</text>
<text x="186.7" y="67.2">0402P</text>
<text x="199.1" y="67.2">63mW</text>
<text x="199.1" y="69">±1%</text>
<text x="222.3" y="66.3">±5%</text>
<text x="119.1" y="74.3" transform="rotate(-90 119.1 74.3)">2</text>
<text x="122.7" y="74.3" transform="rotate(-90 122.7 74.3)">3</text>
<text x="29.3" y="81.4">0402P</text>
<text x="37.3" y="81.4">X7R</text>
<text x="53" y="78.7">3</text>
<text x="75.9" y="78.7">1</text>
<text x="94.1" y="80.6">0402P</text>
<text x="95.5" y="82.3">NP0</text>
<text x="100.3" y="82.3">16V</text>
<text x="100.8" y="80.6">±10%</text>
<text x="117.4" y="78.7">1</text>
<text x="65.4" y="91.9" transform="rotate(-90 65.4 91.9)">2</text>
<text x="228.5" y="149.9">0.1W</text>
<text x="237.4" y="149.9">0.1W</text>
<text x="202.7" y="152.6">0402P</text>
<text x="202.7" y="154.3">63mW</text>
<text x="211.6" y="150.2">0402P</text>
<text x="211.6" y="153.5">25V</text>
<text x="211.6" y="151.7">X7R</text>
<text x="211.6" y="155.2">±10%</text>
<text x="228.5" y="151.7">0402P</text>
<text x="228.5" y="153.5">±5%</text>
<text x="237.4" y="151.7">0402P</text>
<text x="237.4" y="153.5">±5%</text>
<text x="202.7" y="156.1">±5%</text>
<text x="215.2" y="159.7">0402P</text>
<text x="221.4" y="159.7">1/10W</text>
<text x="221.4" y="161.5">Jumper</text>
<text x="228.5" y="156.1">DNP</text>
<text x="237.4" y="156.1">DNP</text>
<text x="113.8" y="165">0805P</text>
<text x="113.8" y="166.8">0.4W</text>
<text x="218.7" y="165.9">0402P</text>
<text x="224.9" y="165.9">1/10W</text>
<text x="224.9" y="167.7">Jumper</text>
<text x="55.6" y="168.6" transform="rotate(-90 55.6 168.6)">1</text>
<text x="111.6" y="173" transform="rotate(-90 111.6 173)">A</text>
<text x="113.8" y="168.6">±5%</text>
<text x="180.5" y="173">0402P</text>
<text x="180.5" y="171.2">63mW</text>
<text x="186.7" y="168.4">0402P</text>
<text x="186.7" y="170.7">63mW</text>
<text x="186.7" y="173">±5%</text>
<text x="55.6" y="175.5" transform="rotate(-90 55.6 175.5)">2</text>
<text x="180.5" y="174.8">±5%</text>
<text x="111.6" y="181.9" transform="rotate(-90 111.6 181.9)">K</text>
<text x="226.7" y="192.6">Title</text>
<text x="226.7" y="197.9">Size</text>
<text x="233.8" y="197.9">Document Number</text>
<text x="285.4" y="197.9">Rev</text>
<text x="226.7" y="203.2">Date:</text>
<text x="228.5" y="199.7">A3</text>
<text x="233.8" y="199.7">00</text>
<text x="234" y="203.2">Thursday, June 20, 2019</text>
<text x="262.3" y="203.2">Sheet</text>
<text x="271.2" y="203.2">6</text>
<text x="276.5" y="203.2">of</text>
<text x="281.8" y="203.2">12</text>
<text x="287.2" y="199.7">1.1</text>
</g>
<g font-size="1.6" fill="#004080">
<text x="191.2" y="54.1">E2</text>
<text x="191.2" y="55.8">B2</text>
<text x="191.2" y="57.6">C2</text>
<text x="194.5" y="54.1">C1</text>
<text x="194.5" y="55.8">B1</text>
<text x="194.5" y="57.6">E1</text>
<text x="56" y="79.8">RF-OUT/DC-IN</text>
<text x="69.5" y="79.8">RF-IN</text>
<text x="66.6" y="88.9" transform="rotate(-90 66.6 88.9)">GND_1</text>
</g>
<g font-size="1.3">
<text x="30.8" y="1.3">5</text>
<text x="88.8" y="1.3">4</text>
<text x="146.9" y="1.3">3</text>
<text x="205" y="1.3">2</text>
<text x="263.1" y="1.3">1</text>
<text x=".5" y="28.4">D</text>
<text x="292.6" y="28.4">D</text>
<text x=".5" y="79.5">C</text>
<text x="292.6" y="79.5">C</text>
<text x=".5" y="130.6">B</text>
<text x="292.6" y="130.6">B</text>
<text x=".5" y="181.7">A</text>
<text x="292.6" y="181.7">A</text>
<text x="30.8" y="207.4">5</text>
<text x="88.8" y="207.4">4</text>
<text x="146.9" y="207.4">3</text>
<text x="205" y="207.4">2</text>
<text x="263.1" y="207.4">1</text>
</g>
</svg>
